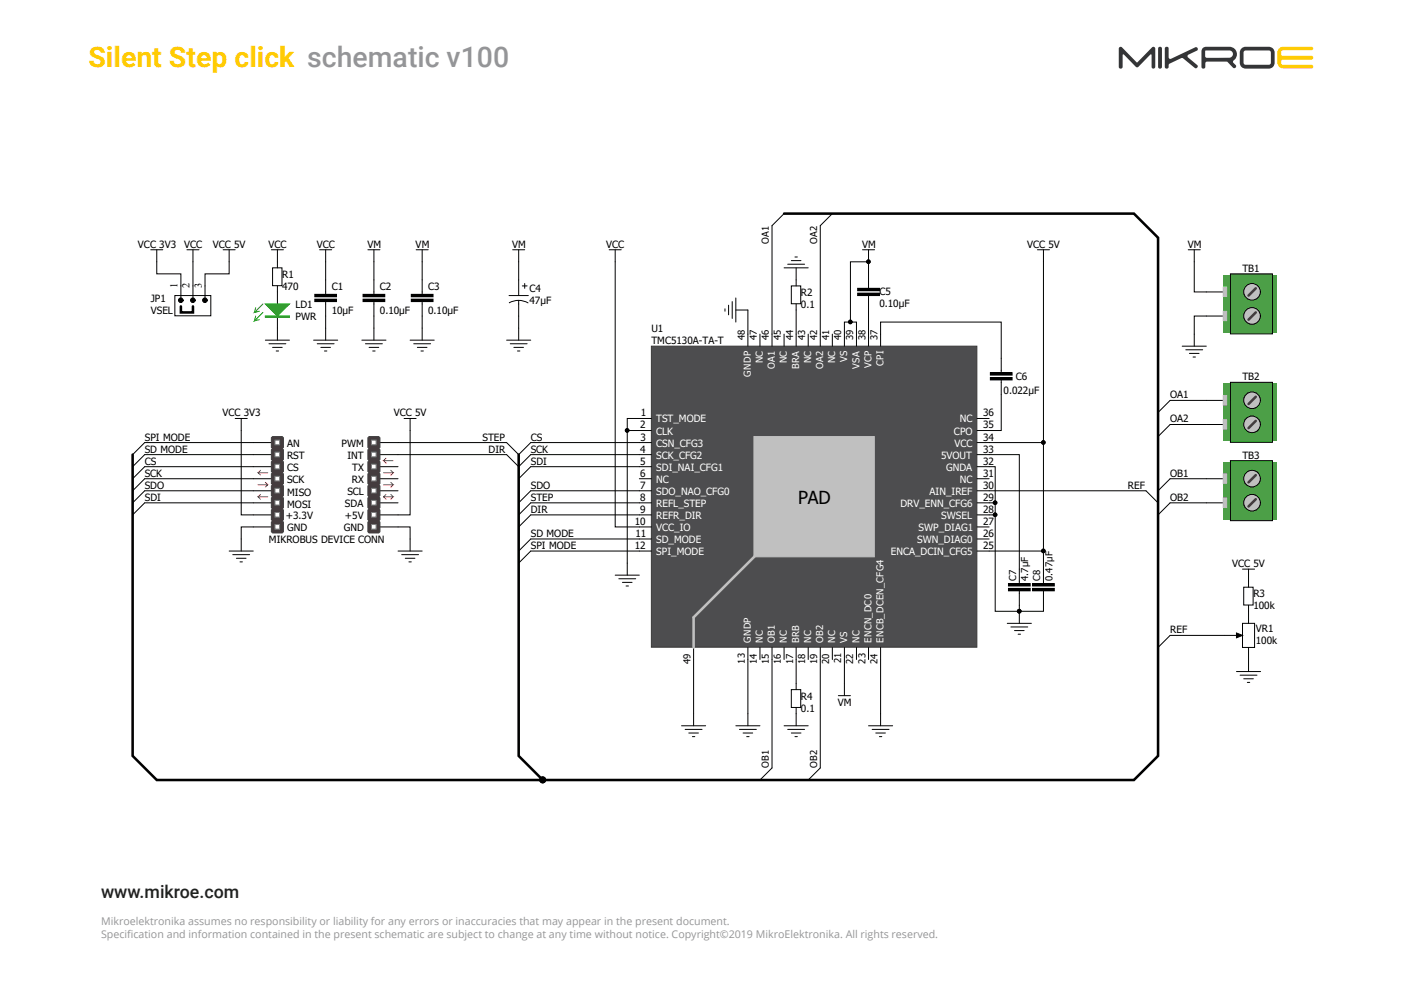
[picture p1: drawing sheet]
<svg xmlns="http://www.w3.org/2000/svg" width="420mm" height="297mm" viewBox="0 0 420 297" stroke-linecap="round" stroke-linejoin="round" font-family="sans-serif">
<path d="M381 14.4l1.3-.5h8.4a.54 .54 0 0 1 .5 .5 .54 .54 0 0 1-.5 .6h-8.6a.9 .9 0 0 0-.5 .8 .9 .9 0 0 0 .5 .8h8.6a.58 .58 0 0 1 .5 .6 .58 .58 0 0 1-.5 .6h-8.6a.8 .8 0 0 0-.5 .8 .8 .8 0 0 0 .7 .7h8.4a.55 .55 0 0 1 .5 .5 .55 .55 0 0 1-.5 .6h-8.4a1.74 1.74 0 0 1-1.8-1.8v-3.3z" fill-rule="evenodd" fill="#ffcb05"/>
<path d="M359 15.1l7.2-.1a1.09 1.09 0 0 1 1.1 1.1 1.09 1.09 0 0 1-1.1 1.1h-6.9l-.3-.5zM358.4 14.2l-.5 1.1v4.6a.58 .58 0 0 0 .6 .5 .58 .58 0 0 0 .5-.5l.1-1.2 .3-.3 6.3 .1a4 4 0 0 0 2.1 1.8l.4-.5-.4-.7a.72 .72 0 0 1-.5-.6 .72 .72 0 0 1 .5-.7 2.22 2.22 0 0 0 .5-2.5 2.22 2.22 0 0 0-2.1-1.4h-6.9zM347.1 14.1l-.1 5.8a.58 .58 0 0 0 .5 .5 .58 .58 0 0 0 .6-.5v-.7l.3-.2 3.7-1.7 3.8 2.9a.57 .57 0 0 0 .7-.1 .57 .57 0 0 0 0-.7l-2.7-2.3-.2-.4 .3-.4 2.5-1.2a.56 .56 0 0 0 .2-.7 .56 .56 0 0 0-.7-.3l-7.3 3.5-.6-.4v-3l-.5-.3zM345.1 14.1l-.1 5.8a.58 .58 0 0 0 .5 .5 .58 .58 0 0 0 .6-.5v-5.5l-.3-.4zM369.8 14.4l.9-.4 7.2-.1a1.74 1.74 0 0 1 1.8 1.8v3a1.74 1.74 0 0 1-1.8 1.7h-6.8a1.74 1.74 0 0 1-1.8-1.7v-3.4zM370.6 15.2l-.2 .5v3l.3 .5 7.2 .1 .6-.3 .1-3.3-.4-.6-7.1-.1zM333.4 14.1l-.1 .4v5.4a.58 .58 0 0 0 .5 .5 .58 .58 0 0 0 .6-.5v-3.5l.3-.2 3.6 3.7 .4 .2 4.2-3.9 .1 3.7a.55 .55 0 0 0 .6 .5 .55 .55 0 0 0 .5-.5v-5.4l-.3-.5-.6 .1-4.5 4.5-4.5-4.5-.4-.2z" fill-rule="evenodd" fill="#343537"/>
<g fill="none" stroke="#000" stroke-width=".3">
<path d="M80.8 74.4h3.6M81.2 79.8h2.8v5.3h-2.8zM82.6 74.4v5.4M82.6 85.2v5.4M82.6 94.1v7.2M79 101.3h7.2M80.1 102.4h5M81.2 103.5h2.9M82.3 104.6h.7M68.3 164.2h7.1M69.3 165.2h5.1M70.4 166.3h2.9"/>
<path d="M71.5 167.4h.7M71.9 160.6v3.6M118.6 164.2h7.2M119.6 165.2h5.1M120.7 166.3h2.9M121.8 167.4h.7M122.2 160.6v3.6"/>
</g>
<path d="M79 94.3h7.2" fill="none" stroke="#00bf00" stroke-width=".36"/>
<path d="M79 94.1h7.2v.4h-7.2z" fill="none" stroke="#00bf00" stroke-width=".3"/>
<path d="M79 90.6h7.2l-3.6 3.5z" fill="#00bf00"/>
<path d="M76.2 94.1l-.4 1.5M76.2 91.6l-.4 1.5M78.3 93.1l-2.5 2.5 1.4-.4M78.3 90.6l-2.5 2.5 1.4-.4M79 90.6h7.2l-3.6 3.5z" fill="none" stroke="#00bf00" stroke-width=".3"/>
<g fill="none" stroke="#000" stroke-width=".3">
<path d="M44.9 74.4h3.6M46.7 74.4v7.2h7.2v7.2M55.7 74.4h3.6M57.5 74.4v14.4M66.5 74.4h3.6M68.3 74.4v7.2h-7.2v7.2M95.2 74.4h3.6M97 74.4v13.3M109.6 74.4h3.6M111.4 74.4v13.3M124 74.4h3.5M125.8 74.4v13.3"/>
<path d="M152.7 74.4h3.6M154.5 74.4v9M256.9 74.4h3.6M258.7 74.4v3.6M309 74.4h3.6M310.8 74.4v3.6M52.1 88h10.7v6.1h-10.7zM93.8 89.1h6.4v.7h-6.4zM93.8 87.7h6.4v.7h-6.4zM97 89.8v11.5M108.1 89.1h6.5v.7h-6.5zM108.1 87.7h6.5v.7h-6.5z"/>
<path d="M111.4 89.8v11.5M122.5 89.1h6.5v.7h-6.5zM122.5 87.7h6.5v.7h-6.5zM125.8 89.8v11.5M154.5 94.1v7.2M93.4 101.3h7.2M94.5 102.4h5M95.6 103.5h2.8M96.6 104.6h.8M107.8 101.3h7.2M108.9 102.4h5M109.9 103.5h2.9"/>
<path d="M111 104.6h.7M122.2 101.3h7.1M123.2 102.4h5.1M124.3 103.5h2.9M125.4 104.6h.7M150.9 101.3h7.2M152 102.4h5M153.1 103.5h2.8M154.1 104.6h.8M70.1 124.7h3.5M71.9 124.7v28.7h3.5M120.4 124.7h3.6"/>
<path d="M122.2 124.7v28.7h-3.6M75.4 157h-3.5v3.6M118.6 157h3.6v3.6M300 185.7h7.2M301.1 186.8h5M302.2 187.8h2.9M303.3 188.9h.7M303.6 182.1v3.6"/>
</g>
<g fill="#000">
<circle cx="258.7" cy="78" r=".68"/>
<circle cx="303.6" cy="182.1" r=".68"/>
</g>
<path d="M53.9 91.3v1.8h3.6v-1.8" fill="none" stroke="#000" stroke-width=".76"/>
<g fill="#000" stroke="#000" stroke-width=".3">
<path d="M53.4 88.9a.68 .68 0 0 0 .2 1.2 .68 .68 0 0 0 .9-.6l-.7-.1 .7 .1-.4-.7zM53.8 89.4l.7 .1z" fill-rule="evenodd"/>
<path d="M57 88.9a.68 .68 0 0 0 .2 1.2 .68 .68 0 0 0 .9-.6l-.7-.1 .7 .1-.4-.7zM57.4 89.4l.7 .1z" fill-rule="evenodd"/>
<path d="M60.6 88.9a.68 .68 0 0 0 .1 1.2 .68 .68 0 0 0 1-.6l-.7-.1 .7 .1-.4-.7zM61 89.4l.7 .1z" fill-rule="evenodd"/>
</g>
<g fill="#000">
<path d="M93.8 89.1h6.4v.7h-6.4z" fill-rule="evenodd"/>
<path d="M93.8 87.7h6.4v.7h-6.4z" fill-rule="evenodd"/>
<path d="M108.1 89.1h6.5v.7h-6.5z" fill-rule="evenodd"/>
<path d="M108.1 87.7h6.5v.7h-6.5z" fill-rule="evenodd"/>
<path d="M122.5 89.1h6.5v.7h-6.5z" fill-rule="evenodd"/>
<path d="M122.5 87.7h6.5v.7h-6.5z" fill-rule="evenodd"/>
</g>
<path d="M194 103.1h97v89.7h-97z" fill="#4d4d4f" stroke="#383838" stroke-width=".3"/>
<g fill="none" stroke="#000" stroke-width=".3">
<path d="M181.5 74.4h3.5M183.2 74.4v82.6h10.8M233.6 79.8h7.1M233.6 63.6l-3.6 3.6v35.9M234.6 78.7h5.1M235.7 77.6h2.9M236.8 76.6h.7M237.1 79.8v5.4M247.9 63.6l-3.6 3.6v35.9M310.8 78v53.8M215.9 92v.7M217 90.9v2.9"/>
<path d="M218.1 89.8v5.1M219.2 92.4h3.6v10.7M219.2 88.8v7.1M226.4 99.5v3.6M233.6 99.5v3.6M235.7 85.2h2.8v5.3h-2.8zM237.1 90.6v12.5M240.7 99.5v3.6M247.9 99.5v3.6M258.7 99.5v3.6M359.3 87h7.2M359.3 94.1h7.2"/>
<path d="M251.5 103.1v-7.2h3.6v7.2M262.3 103.1v-7.2h35.9v10.8M298.2 117.5v10.8h-7.1M75.4 131.8h-32.3l-3.6 3.6M75.4 135.4h-32.3l-3.6 3.6M75.4 139h-32.3l-3.6 3.6M118.6 131.8h32.3l3.6 3.6 3.6-3.6h35.9M118.6 135.4h32.3l3.6 3.6 3.6-3.6h35.9M194 128.3h-7.2v43M194 124.7h-7.2v3.6M194 139h-35.9l-3.6 3.6M291.1 135.4h12.5v34.1"/>
<path d="M291.1 131.8h19.7v37.7M291.1 139h5.3v14.4M291.1 124.7h3.5M75.4 142.6h-32.3l-3.6 3.6M75.4 146.2h-32.3l-3.6 3.6M75.4 149.8h-32.3l-3.6 3.6M190.4 142.6h3.6M194 146.2h-35.9l-3.6 3.6M194 149.8h-35.9l-3.6 3.6M194 153.4h-35.9l-3.6 3.6M291.1 153.4h5.3v28.7h7.2M291.1 142.6h3.5"/>
<path d="M291.1 146.2h3.5M291.1 149.8h5.3M291.1 157h3.5M183.2 171.3h7.2M184.3 172.4h5.1M185.4 173.5h2.9M186.5 174.6h.7M190.4 164.2h3.6M194 160.6h-35.9l-3.6 3.6M291.1 160.6h3.5M291.1 164.2h3.5M206.6 192.9v23.3"/>
<path d="M222.8 192.9v23.3M226.4 192.9v3.6M230 192.9v35.9l-3.6 3.6M233.6 192.9v3.6M237.1 192.9v12.5M240.7 192.9v3.6M244.3 192.9v35.9l-3.6 3.6M247.9 192.9v3.6M251.5 192.9v14.3M255.1 192.9v3.6M258.7 192.9v3.6M262.3 192.9v3.6"/>
<path d="M303.6 180.3v1.8h7.2v-1.8M203 216.2h7.2M204.1 217.3h5M205.2 218.4h2.8M206.2 219.4h.8M219.2 216.2h7.2M220.3 217.3h5M221.3 218.4h2.9M222.4 219.4h.7M233.6 216.2h7.1M234.6 217.3h5.1M235.7 205.4h2.8v5.3h-2.8z"/>
<path d="M235.7 218.4h2.9M236.8 219.4h.7M237.1 210.8v5.4M249.7 207.2h3.6M258.7 216.2h7.2M259.8 217.3h5M260.9 218.4h2.8M261.9 219.4h.8M262.3 212.6v3.6"/>
</g>
<path d="M224.6 130h35.8v35.9h-35.8z" fill="#c0c0c0" stroke="#c0c0c0" stroke-width=".3"/>
<path d="M226.4 164.2l-19.8 19.7v9" fill="none" stroke="#c0c0c0" stroke-width=".76"/>
<g fill="#000">
<circle cx="253.3" cy="95.9" r=".68"/>
<circle cx="186.8" cy="128.2" r=".68"/>
<circle cx="310.8" cy="131.8" r=".68"/>
<circle cx="296.4" cy="153.3" r=".68"/>
<circle cx="296.4" cy="149.8" r=".68"/>
<circle cx="310.8" cy="164.1" r=".68"/>
<circle cx="303.6" cy="182.1" r=".68"/>
<circle cx="161.7" cy="232.3" r="1.04"/>
</g>
<path d="M233.6 63.6h104.2l7.2 7.2v154.4l-7.2 7.2h-176.1l-7.2-7.2v-89.8M39.5 135.4v89.8l7.2 7.2h115" fill="none" stroke="#000" stroke-width=".76"/>
<g fill="#4c9f47">
<path d="M379.1 81.9h1.4v17.2h-1.4z"/>
<path d="M364.4 81.9h2v17.2h-2z"/>
</g>
<path d="M366.5 81.6h12.5v17.9h-12.5z" fill="#4c9f47" stroke="#000" stroke-width=".3"/>
<g fill="#c0c0c0" stroke="#000" stroke-width=".3">
<circle cx="372.9" cy="86.9" r="2.48"/>
<circle cx="372.9" cy="94.1" r="2.48"/>
</g>
<path d="M374.1 93.1l-2.2 2.1M374.1 85.9l-2.2 2.1" fill="none" stroke="#443c3e" stroke-width=".76"/>
<g fill="#c0c0c0" stroke="#c0c0c0" stroke-width=".3">
<path d="M364.4 85.5h1v2.8h-1z"/>
<path d="M364.4 92.7h1v2.8h-1z"/>
</g>
<path d="M359.3 119.3h7.2M359.3 126.5h7.2" fill="none" stroke="#000" stroke-width=".3"/>
<g fill="#4c9f47">
<path d="M379.1 114.3h1.4v17.1h-1.4z"/>
<path d="M364.4 114.3h2v17.1h-2z"/>
</g>
<path d="M366.5 113.9h12.5v17.9h-12.5z" fill="#4c9f47" stroke="#000" stroke-width=".3"/>
<g fill="#c0c0c0" stroke="#000" stroke-width=".3">
<circle cx="372.9" cy="119.2" r="2.48"/>
<circle cx="372.9" cy="126.4" r="2.48"/>
</g>
<path d="M374.1 118.2l-2.2 2.2M374.1 125.4l-2.2 2.1" fill="none" stroke="#443c3e" stroke-width=".76"/>
<g fill="#c0c0c0" stroke="#c0c0c0" stroke-width=".3">
<path d="M364.4 117.8h1v2.8h-1z"/>
<path d="M364.4 125h1v2.8h-1z"/>
</g>
<path d="M359.3 142.6h7.2M359.3 149.8h7.2" fill="none" stroke="#000" stroke-width=".3"/>
<g fill="#4c9f47">
<path d="M379.1 137.6h1.4v17.1h-1.4z"/>
<path d="M364.4 137.6h2v17.1h-2z"/>
</g>
<path d="M366.5 137.2h12.5v17.9h-12.5z" fill="#4c9f47" stroke="#000" stroke-width=".3"/>
<g fill="#c0c0c0" stroke="#000" stroke-width=".3">
<circle cx="372.9" cy="142.6" r="2.48"/>
<circle cx="372.9" cy="149.8" r="2.48"/>
</g>
<path d="M374.1 148.7l-2.2 2.2M374.1 141.5l-2.2 2.2" fill="none" stroke="#443c3e" stroke-width=".76"/>
<g fill="#c0c0c0" stroke="#c0c0c0" stroke-width=".3">
<path d="M364.4 141.2h1v2.8h-1z"/>
<path d="M364.4 148.4h1v2.8h-1z"/>
</g>
<g fill="none" stroke="#000" stroke-width=".3">
<path d="M353.9 74.4h3.6M355.7 74.4v12.6h3.6M151.6 88h5.8M154.5 89.5l1.4 .2 1.4 .5M154.5 89.5l-1.4 .2-1.4 .5M154.5 83.4v4.6M154.5 89.5v4.6M155.6 85.2h1.4M156.3 84.5v1.4M258.7 81.6v-3.6h-5.4v17.9M258.7 92.4v7.1M359.3 94.1h-3.6v9"/>
<path d="M295 112.5h6.5v.7h-6.5zM295 111h6.5v.7h-6.5zM298.2 106.7v4.3M298.2 113.2v4.3M352.1 103.1h7.2M353.2 104.2h5M354.3 105.3h2.9M355.4 106.4h.7M359.3 119.3h-10.8l-3.5 3.6M75.4 131.8h5.4M75.4 135.4h5.4M75.4 139h5.4"/>
<path d="M113.2 131.8h5.4M113.2 135.4h5.4M113.2 139h5.4M359.3 126.5h-10.8l-3.5 3.5M75.4 142.6h5.4M75.4 149.8h5.4M75.4 146.2h5.4M75.4 153.4h5.4M75.4 157h5.4M113.2 142.6h5.4M113.2 149.8h5.4M113.2 146.2h5.4"/>
<path d="M113.2 153.4h5.4M113.2 157h5.4M294.6 146.2h46.8l3.6 3.6M359.3 142.6h-10.8l-3.5 3.6M359.3 149.8h-10.8l-3.5 3.6M190.4 164.2h-32.3l-3.6 3.5M294.6 164.2h16.2M300.4 175.3h6.5v.7h-6.5zM300.4 173.8h6.5v.8h-6.5zM303.6 169.5v4.3M303.6 176v4.3M307.6 175.3h6.4v.7h-6.4z"/>
<path d="M307.6 173.8h6.4v.8h-6.4zM310.8 169.5v4.3M310.8 176v4.3M370.1 169.5h3.6M370.5 174.9h2.8v5.3h-2.8zM371.9 169.5v5.4M262.3 196.5v16.1M368.3 188.6l1.8 .7-1.8 .7zM368.3 189.3h-19.8l-3.5 3.6M370.1 185.7h3.6v7.2h-3.6zM371.9 180.3v5.4M371.9 192.9v7.2"/>
<path d="M368.3 200.1h7.2M369.4 201.1h5M370.5 202.2h2.8M371.5 203.3h.8"/>
</g>
<g fill="#000">
<path d="M368.3 188.6l1.8 .7-1.8 .7z"/>
<path d="M295 112.5h6.5v.7h-6.5z" fill-rule="evenodd"/>
<path d="M295 111h6.5v.7h-6.5z" fill-rule="evenodd"/>
<path d="M300.4 175.3h6.5v.7h-6.5z" fill-rule="evenodd"/>
<path d="M300.4 173.8h6.5v.8h-6.5z" fill-rule="evenodd"/>
<path d="M307.6 175.3h6.4v.7h-6.4z" fill-rule="evenodd"/>
<path d="M307.6 173.8h6.4v.8h-6.4z" fill-rule="evenodd"/>
</g>
<g fill="#000">
<circle cx="258.7" cy="78" r=".68"/>
<circle cx="253.3" cy="95.9" r=".68"/>
<circle cx="310.8" cy="164.1" r=".68"/>
</g>
<path d="M80.8 130.4l.4-.4h2.9l.3 .4v2.9l-.3 .3h-2.9l-.4-.3z" fill-rule="evenodd" fill="#443c3e"/>
<path d="M80.8 130.4l.4-.4h2.9l.3 .4v2.9l-.3 .3h-2.9l-.4-.3z" fill="none" stroke="#443c3e" stroke-width=".3"/>
<path d="M80.8 134l.4-.4h2.9l.3 .4v2.9l-.3 .3h-2.9l-.4-.3z" fill-rule="evenodd" fill="#443c3e"/>
<path d="M80.8 134l.4-.4h2.9l.3 .4v2.9l-.3 .3h-2.9l-.4-.3z" fill="none" stroke="#443c3e" stroke-width=".3"/>
<g fill="#fff" stroke="#808080" stroke-width=".3">
<path d="M81.9 131.1h1.4v1.4h-1.4z"/>
<path d="M81.9 134.7h1.4v1.4h-1.4z"/>
</g>
<path d="M80.8 137.6l.4-.4h2.9l.3 .4v2.9l-.3 .3h-2.9l-.4-.3z" fill-rule="evenodd" fill="#443c3e"/>
<path d="M80.8 137.6l.4-.4h2.9l.3 .4v2.9l-.3 .3h-2.9l-.4-.3z" fill="none" stroke="#443c3e" stroke-width=".3"/>
<path d="M80.8 141.2l.4-.4h2.9l.3 .4v2.8l-.3 .4h-2.9l-.4-.4z" fill-rule="evenodd" fill="#443c3e"/>
<path d="M80.8 141.2l.4-.4h2.9l.3 .4v2.8l-.3 .4h-2.9l-.4-.4z" fill="none" stroke="#443c3e" stroke-width=".3"/>
<g fill="#fff" stroke="#808080" stroke-width=".3">
<path d="M81.9 138.3h1.4v1.4h-1.4z"/>
<path d="M81.9 141.9h1.4v1.4h-1.4z"/>
</g>
<path d="M80.8 144.8l.4-.4h2.9l.3 .4v2.8l-.3 .4h-2.9l-.4-.4z" fill-rule="evenodd" fill="#443c3e"/>
<path d="M80.8 144.8l.4-.4h2.9l.3 .4v2.8l-.3 .4h-2.9l-.4-.4z" fill="none" stroke="#443c3e" stroke-width=".3"/>
<path d="M80.8 148.4l.4-.4h2.9l.3 .4v2.8l-.3 .4h-2.9l-.4-.4z" fill-rule="evenodd" fill="#443c3e"/>
<path d="M80.8 148.4l.4-.4h2.9l.3 .4v2.8l-.3 .4h-2.9l-.4-.4z" fill="none" stroke="#443c3e" stroke-width=".3"/>
<g fill="#fff" stroke="#808080" stroke-width=".3">
<path d="M81.9 145.5h1.4v1.3h-1.4z"/>
<path d="M81.9 149.1h1.4v1.3h-1.4z"/>
</g>
<path d="M80.8 151.9l.4-.3h2.9l.3 .3v2.9l-.3 .4h-2.9l-.4-.4z" fill-rule="evenodd" fill="#443c3e"/>
<path d="M80.8 151.9l.4-.3h2.9l.3 .3v2.9l-.3 .4h-2.9l-.4-.4z" fill="none" stroke="#443c3e" stroke-width=".3"/>
<path d="M80.8 155.5l.4-.3h2.9l.3 .3v2.9l-.3 .4h-2.9l-.4-.4z" fill-rule="evenodd" fill="#443c3e"/>
<path d="M80.8 155.5l.4-.3h2.9l.3 .3v2.9l-.3 .4h-2.9l-.4-.4z" fill="none" stroke="#443c3e" stroke-width=".3"/>
<g fill="#fff" stroke="#808080" stroke-width=".3">
<path d="M81.9 152.7h1.4v1.3h-1.4z"/>
<path d="M81.9 156.3h1.4v1.3h-1.4z"/>
</g>
<path d="M109.6 130.4l.3-.4h2.9l.4 .4v2.9l-.4 .3h-2.9l-.3-.3z" fill-rule="evenodd" fill="#443c3e"/>
<path d="M109.6 130.4l.3-.4h2.9l.4 .4v2.9l-.4 .3h-2.9l-.3-.3z" fill="none" stroke="#443c3e" stroke-width=".3"/>
<path d="M109.6 134l.3-.4h2.9l.4 .4v2.9l-.4 .3h-2.9l-.3-.3z" fill-rule="evenodd" fill="#443c3e"/>
<path d="M109.6 134l.3-.4h2.9l.4 .4v2.9l-.4 .3h-2.9l-.3-.3z" fill="none" stroke="#443c3e" stroke-width=".3"/>
<g fill="#fff" stroke="#808080" stroke-width=".3">
<path d="M110.7 131.1h1.3v1.4h-1.3z"/>
<path d="M110.7 134.7h1.3v1.4h-1.3z"/>
</g>
<path d="M109.6 137.6l.3-.4h2.9l.4 .4v2.9l-.4 .3h-2.9l-.3-.3z" fill-rule="evenodd" fill="#443c3e"/>
<path d="M109.6 137.6l.3-.4h2.9l.4 .4v2.9l-.4 .3h-2.9l-.3-.3z" fill="none" stroke="#443c3e" stroke-width=".3"/>
<path d="M109.6 141.2l.3-.4h2.9l.4 .4v2.8l-.4 .4h-2.9l-.3-.4z" fill-rule="evenodd" fill="#443c3e"/>
<path d="M109.6 141.2l.3-.4h2.9l.4 .4v2.8l-.4 .4h-2.9l-.3-.4z" fill="none" stroke="#443c3e" stroke-width=".3"/>
<g fill="#fff" stroke="#808080" stroke-width=".3">
<path d="M110.7 138.3h1.3v1.4h-1.3z"/>
<path d="M110.7 141.9h1.3v1.4h-1.3z"/>
</g>
<path d="M109.6 144.8l.3-.4h2.9l.4 .4v2.8l-.4 .4h-2.9l-.3-.4z" fill-rule="evenodd" fill="#443c3e"/>
<path d="M109.6 144.8l.3-.4h2.9l.4 .4v2.8l-.4 .4h-2.9l-.3-.4z" fill="none" stroke="#443c3e" stroke-width=".3"/>
<path d="M109.6 148.4l.3-.4h2.9l.4 .4v2.8l-.4 .4h-2.9l-.3-.4z" fill-rule="evenodd" fill="#443c3e"/>
<path d="M109.6 148.4l.3-.4h2.9l.4 .4v2.8l-.4 .4h-2.9l-.3-.4z" fill="none" stroke="#443c3e" stroke-width=".3"/>
<g fill="#fff" stroke="#808080" stroke-width=".3">
<path d="M110.7 145.5h1.3v1.3h-1.3z"/>
<path d="M110.7 149.1h1.3v1.3h-1.3z"/>
</g>
<path d="M109.6 151.9l.3-.3h2.9l.4 .3v2.9l-.4 .4h-2.9l-.3-.4z" fill-rule="evenodd" fill="#443c3e"/>
<path d="M109.6 151.9l.3-.3h2.9l.4 .3v2.9l-.4 .4h-2.9l-.3-.4z" fill="none" stroke="#443c3e" stroke-width=".3"/>
<path d="M109.6 155.5l.3-.3h2.9l.4 .3v2.9l-.4 .4h-2.9l-.3-.4z" fill-rule="evenodd" fill="#443c3e"/>
<path d="M109.6 155.5l.3-.3h2.9l.4 .3v2.9l-.4 .4h-2.9l-.3-.4z" fill="none" stroke="#443c3e" stroke-width=".3"/>
<g fill="#fff" stroke="#808080" stroke-width=".3">
<path d="M110.7 152.7h1.3v1.3h-1.3z"/>
<path d="M110.7 156.3h1.3v1.3h-1.3z"/>
</g>
<g fill="none" stroke="#ee0e22" stroke-width=".3">
<path d="M115 136.5l-.7 .7M117.1 137.2h-2.8l.7 .7M76.9 144.4h2.9l-.8 .7M77.6 147.3l-.7 .7M77.6 140.1l-.7 .7M79 143.7l.8 .7M79.8 148h-2.9l.7 .7M79.8 140.8h-2.9l.7 .7M114.3 140.8h2.8l-.7 .7M114.3 144.4h2.8l-.7 .7M114.3 148h2.8l-.7 .7M114.3 148l.7 .7"/>
<path d="M115 147.3l-.7 .7M116.4 140.1l.7 .7M116.4 143.7l.7 .7M116.4 147.3l.7 .7"/>
</g>
<path d="M255.5 87.3h6.4v.7h-6.4zM255.5 85.9h6.4v.7h-6.4zM258.7 81.6v4.3M258.7 88v4.4" fill="none" stroke="#000" stroke-width=".3"/>
<g fill="#000">
<path d="M255.5 87.3h6.4v.7h-6.4z" fill-rule="evenodd"/>
<path d="M255.5 85.9h6.4v.7h-6.4z" fill-rule="evenodd"/>
</g>
<text font-size="8.5" fill="#ffcb05" x="26.4" y="19.9">Silent Step click schematic v100</text>
<text font-size="5.3" x="237.7" y="150.1">PAD</text>
<text font-size="5.3" fill="#231f20" x="30.1" y="267.5">www.mikroe.com</text>
<g font-size="3.2" fill="#939598">
<text x="30.1" y="275.6">Mikroelektronika assumes no responsibility or liability for any errors or inaccuracies that may appear in the present document.</text>
<text x="30.1" y="279.4">Specif</text>
<text x="37.9" y="279.4">ication and information contained in the present schematic are subject to change at any time without notice. Copyright©2019 MikroElektronika. All rights reserved.</text>
</g>
<g font-size="3.1">
<text x="52.9" y="85.9" transform="rotate(-90 52.9 85.9)">1</text>
<text x="56.5" y="85.9" transform="rotate(-90 56.5 85.9)">2</text>
<text x="60.1" y="85.9" transform="rotate(-90 60.1 85.9)">3</text>
</g>
<g font-size="3">
<text x="41.1" y="73.8">VCC 3V3</text>
<text x="54.8" y="73.8">VCC</text>
<text x="63.4" y="73.8">VCC 5V</text>
<text x="80" y="73.8">VCC</text>
<text x="94.3" y="73.8">VCC</text>
<text x="109.4" y="73.8">VM</text>
<text x="123.8" y="73.8">VM</text>
<text x="152.6" y="73.8">VM</text>
<text x="180.6" y="73.8">VCC</text>
<text x="256.8" y="73.8">VM</text>
<text x="305.9" y="73.8">VCC 5V</text>
<text x="353.8" y="73.8">VM</text>
<text x="84.1" y="82.8">R1</text>
<text x="370.1" y="81">TB1</text>
<text x="44.9" y="89.9">JP1</text>
<text x="84.1" y="86.4">470</text>
<text x="98.8" y="86.4">C1</text>
<text x="113.2" y="86.4">C2</text>
<text x="127.5" y="86.4">C3</text>
<text x="157.7" y="87.1">C4</text>
<text x="238.6" y="88.2">R2</text>
<text x="261.9" y="87.8">C5</text>
<text x="44.9" y="93.5">VSEL</text>
<text x="88" y="91.7">LD1</text>
<text x="88" y="95.3">PWR</text>
<text x="98.8" y="93.5">10µF</text>
<text x="113.2" y="93.5">0.10µF</text>
<text x="127.5" y="93.5">0.10µF</text>
<text x="157.7" y="90.7">47µF</text>
<text x="238.6" y="91.7">0.1</text>
<text x="261.9" y="91.4">0.10µF</text>
<text x="194" y="98.9">U1</text>
<text x="194" y="102.5">TMC5130A-TA-T</text>
<text x="302.6" y="113.3">C6</text>
<text x="370.1" y="113.3">TB2</text>
<text x="299" y="117.2">0.022µF</text>
<text x="348.5" y="118.7">OA1</text>
<text x="66.2" y="124.1">VCC 3V3</text>
<text x="117.3" y="124.1">VCC 5V</text>
<text x="190.9" y="124.1">1</text>
<text x="292.8" y="124.1">36</text>
<text x="348.5" y="125.8">OA2</text>
<text x="43.1" y="131.2">SPI MODE</text>
<text x="143.7" y="131.2">STEP</text>
<text x="158.1" y="131.2">CS</text>
<text x="190.7" y="127.6">2</text>
<text x="190.8" y="131.2">3</text>
<text x="292.8" y="131.2">34</text>
<text x="292.8" y="127.6">35</text>
<text x="43.1" y="134.8">SD MODE</text>
<text x="85.5" y="133">AN</text>
<text x="85.5" y="136.6">RST</text>
<text x="101.7" y="133">PWM</text>
<text x="103.5" y="136.6">INT</text>
<text x="145.5" y="134.8">DIR</text>
<text x="158.1" y="134.8">SCK</text>
<text x="190.7" y="134.8">4</text>
<text x="292.8" y="134.8">33</text>
<text x="370.1" y="136.6">TB3</text>
<text x="43.1" y="138.4">CS</text>
<text x="43.1" y="142">SCK</text>
<text x="85.5" y="140.2">CS</text>
<text x="85.5" y="143.8">SCK</text>
<text x="104.8" y="143.8">RX</text>
<text x="104.9" y="140.2">TX</text>
<text x="158.1" y="138.4">SDI</text>
<text x="190.7" y="142">6</text>
<text x="190.7" y="138.4">5</text>
<text x="292.8" y="138.4">32</text>
<text x="292.8" y="142">31</text>
<text x="348.5" y="142">OB1</text>
<text x="43.1" y="145.6">SDO</text>
<text x="43.1" y="149.2">SDI</text>
<text x="85.5" y="147.7">MISO</text>
<text x="103.5" y="147.4">SCL</text>
<text x="158.1" y="145.6">SDO</text>
<text x="158.1" y="149.2">STEP</text>
<text x="190.7" y="149.2">8</text>
<text x="190.7" y="145.6">7</text>
<text x="292.8" y="145.6">30</text>
<text x="292.8" y="149.2">29</text>
<text x="336" y="145.6">REF</text>
<text x="348.5" y="149.2">OB2</text>
<text x="85.1" y="154.6">+3.3V</text>
<text x="85.5" y="151.3">MOSI</text>
<text x="102.8" y="151">SDA</text>
<text x="102.8" y="154.6">+5V</text>
<text x="158.1" y="152.8">DIR</text>
<text x="190.7" y="152.8">9</text>
<text x="292.8" y="152.8">28</text>
<text x="80.1" y="161.7">MIKROBUS DEVICE CONN</text>
<text x="85.5" y="158.2">GND</text>
<text x="102.4" y="158.2">GND</text>
<text x="158.1" y="160">SD MODE</text>
<text x="189.1" y="156.4">10</text>
<text x="189.2" y="160">11</text>
<text x="292.8" y="160">26</text>
<text x="292.9" y="156.4">27</text>
<text x="158.1" y="163.5">SPI MODE</text>
<text x="189.1" y="163.5">12</text>
<text x="292.9" y="163.5">25</text>
<text x="367" y="168.9">VCC 5V</text>
<text x="373.3" y="177.9">R3</text>
<text x="373.3" y="181.5">100k</text>
<text x="348.5" y="188.7">REF</text>
<text x="374.1" y="188.3">VR1</text>
<text x="374.1" y="191.9">100k</text>
<text x="238.6" y="208.4">R4</text>
<text x="238.6" y="212">0.1</text>
<text x="249.6" y="210.2">VM</text>
</g>
<g font-size="3" fill="#fff">
<text x="195.5" y="125.8">TST_MODE</text>
<text x="285.9" y="125.8">NC</text>
<text x="195.5" y="129.4">CLK</text>
<text x="284.2" y="129.4">CPO</text>
<text x="195.5" y="133">CSN_CFG3</text>
<text x="195.5" y="136.6">SCK_CFG2</text>
<text x="280.3" y="136.6">5VOUT</text>
<text x="284.3" y="133">VCC</text>
<text x="195.5" y="140.2">SDI_NAI_CFG1</text>
<text x="195.5" y="143.8">NC</text>
<text x="281.8" y="140.2">GNDA</text>
<text x="285.9" y="143.8">NC</text>
<text x="195.5" y="147.4">SDO_NAO_CFG0</text>
<text x="276.9" y="147.4">AIN_IREF</text>
<text x="195.5" y="151">REFL_STEP</text>
<text x="195.5" y="154.6">REFR_DIR</text>
<text x="268.2" y="151">DRV_ENN_CFG6</text>
<text x="280.4" y="154.6">SWSEL</text>
<text x="195.5" y="158.2">VCC_IO</text>
<text x="195.5" y="161.7">SD_MODE</text>
<text x="273.2" y="161.7">SWN_DIAG0</text>
<text x="273.6" y="158.2">SWP_DIAG1</text>
<text x="195.5" y="165.3">SPI_MODE</text>
<text x="265.4" y="165.3">ENCA_DCIN_CFG5</text>
</g>
<g font-size="2.8">
<text x="229" y="72.6" transform="rotate(-90 229 72.6)">OA1</text>
<text x="243.4" y="72.6" transform="rotate(-90 243.4 72.6)">OA2</text>
<text x="221.8" y="101.3" transform="rotate(-90 221.8 101.3)">48</text>
<text x="225.4" y="101.3" transform="rotate(-90 225.4 101.3)">47</text>
<text x="229" y="101.3" transform="rotate(-90 229 101.3)">46</text>
<text x="232.6" y="101.3" transform="rotate(-90 232.6 101.3)">45</text>
<text x="236.2" y="101.3" transform="rotate(-90 236.2 101.3)">44</text>
<text x="239.8" y="101.3" transform="rotate(-90 239.8 101.3)">43</text>
<text x="243.4" y="101.3" transform="rotate(-90 243.4 101.3)">42</text>
<text x="247" y="101.3" transform="rotate(-90 247 101.3)">41</text>
<text x="250.6" y="101.3" transform="rotate(-90 250.6 101.3)">40</text>
<text x="254.2" y="101.3" transform="rotate(-90 254.2 101.3)">39</text>
<text x="257.8" y="101.3" transform="rotate(-90 257.8 101.3)">38</text>
<text x="261.4" y="101.3" transform="rotate(-90 261.4 101.3)">37</text>
<text x="302.7" y="173.1" transform="rotate(-90 302.7 173.1)">C7</text>
<text x="306.3" y="173.1" transform="rotate(-90 306.3 173.1)">4.7µF</text>
<text x="309.9" y="173.1" transform="rotate(-90 309.9 173.1)">C8</text>
<text x="313.5" y="173.1" transform="rotate(-90 313.5 173.1)">0.47µF</text>
<text x="205.7" y="197.8" transform="rotate(-90 205.7 197.8)">49</text>
<text x="221.8" y="197.7" transform="rotate(-90 221.8 197.7)">13</text>
<text x="225.4" y="197.8" transform="rotate(-90 225.4 197.8)">14</text>
<text x="229" y="197.8" transform="rotate(-90 229 197.8)">15</text>
<text x="232.6" y="197.8" transform="rotate(-90 232.6 197.8)">16</text>
<text x="236.2" y="197.8" transform="rotate(-90 236.2 197.8)">17</text>
<text x="239.8" y="197.8" transform="rotate(-90 239.8 197.8)">18</text>
<text x="243.4" y="197.8" transform="rotate(-90 243.4 197.8)">19</text>
<text x="247" y="197.8" transform="rotate(-90 247 197.8)">20</text>
<text x="250.6" y="197.6" transform="rotate(-90 250.6 197.6)">21</text>
<text x="254.2" y="197.8" transform="rotate(-90 254.2 197.8)">22</text>
<text x="257.8" y="197.7" transform="rotate(-90 257.8 197.7)">23</text>
<text x="261.4" y="197.8" transform="rotate(-90 261.4 197.8)">24</text>
<text x="229" y="228.8" transform="rotate(-90 229 228.8)">OB1</text>
<text x="243.4" y="228.8" transform="rotate(-90 243.4 228.8)">OB2</text>
</g>
<g font-size="2.8" fill="#fff">
<text x="252.4" y="108" transform="rotate(-90 252.4 108)">VS</text>
<text x="223.6" y="112.2" transform="rotate(-90 223.6 112.2)">GNDP</text>
<text x="227.2" y="108.3" transform="rotate(-90 227.2 108.3)">NC</text>
<text x="230.8" y="109.8" transform="rotate(-90 230.8 109.8)">OA1</text>
<text x="234.4" y="108.3" transform="rotate(-90 234.4 108.3)">NC</text>
<text x="238" y="109.9" transform="rotate(-90 238 109.9)">BRA</text>
<text x="241.6" y="108.3" transform="rotate(-90 241.6 108.3)">NC</text>
<text x="245.2" y="110" transform="rotate(-90 245.2 110)">OA2</text>
<text x="248.8" y="108.3" transform="rotate(-90 248.8 108.3)">NC</text>
<text x="256" y="109.8" transform="rotate(-90 256 109.8)">VSA</text>
<text x="259.6" y="109.8" transform="rotate(-90 259.6 109.8)">VCP</text>
<text x="263.2" y="109" transform="rotate(-90 263.2 109)">CPI</text>
<text x="223.6" y="191.4" transform="rotate(-90 223.6 191.4)">GNDP</text>
<text x="227.2" y="191.4" transform="rotate(-90 227.2 191.4)">NC</text>
<text x="230.8" y="191.4" transform="rotate(-90 230.8 191.4)">OB1</text>
<text x="234.4" y="191.4" transform="rotate(-90 234.4 191.4)">NC</text>
<text x="238" y="191.4" transform="rotate(-90 238 191.4)">BRB</text>
<text x="241.6" y="191.4" transform="rotate(-90 241.6 191.4)">NC</text>
<text x="245.2" y="191.4" transform="rotate(-90 245.2 191.4)">OB2</text>
<text x="248.8" y="191.4" transform="rotate(-90 248.8 191.4)">NC</text>
<text x="252.4" y="191.4" transform="rotate(-90 252.4 191.4)">VS</text>
<text x="256" y="191.4" transform="rotate(-90 256 191.4)">NC</text>
<text x="259.6" y="191.4" transform="rotate(-90 259.6 191.4)">ENCN_DC0</text>
<text x="263.2" y="191.4" transform="rotate(-90 263.2 191.4)">ENCB_DCEN_CFG4</text>
</g>
</svg>
